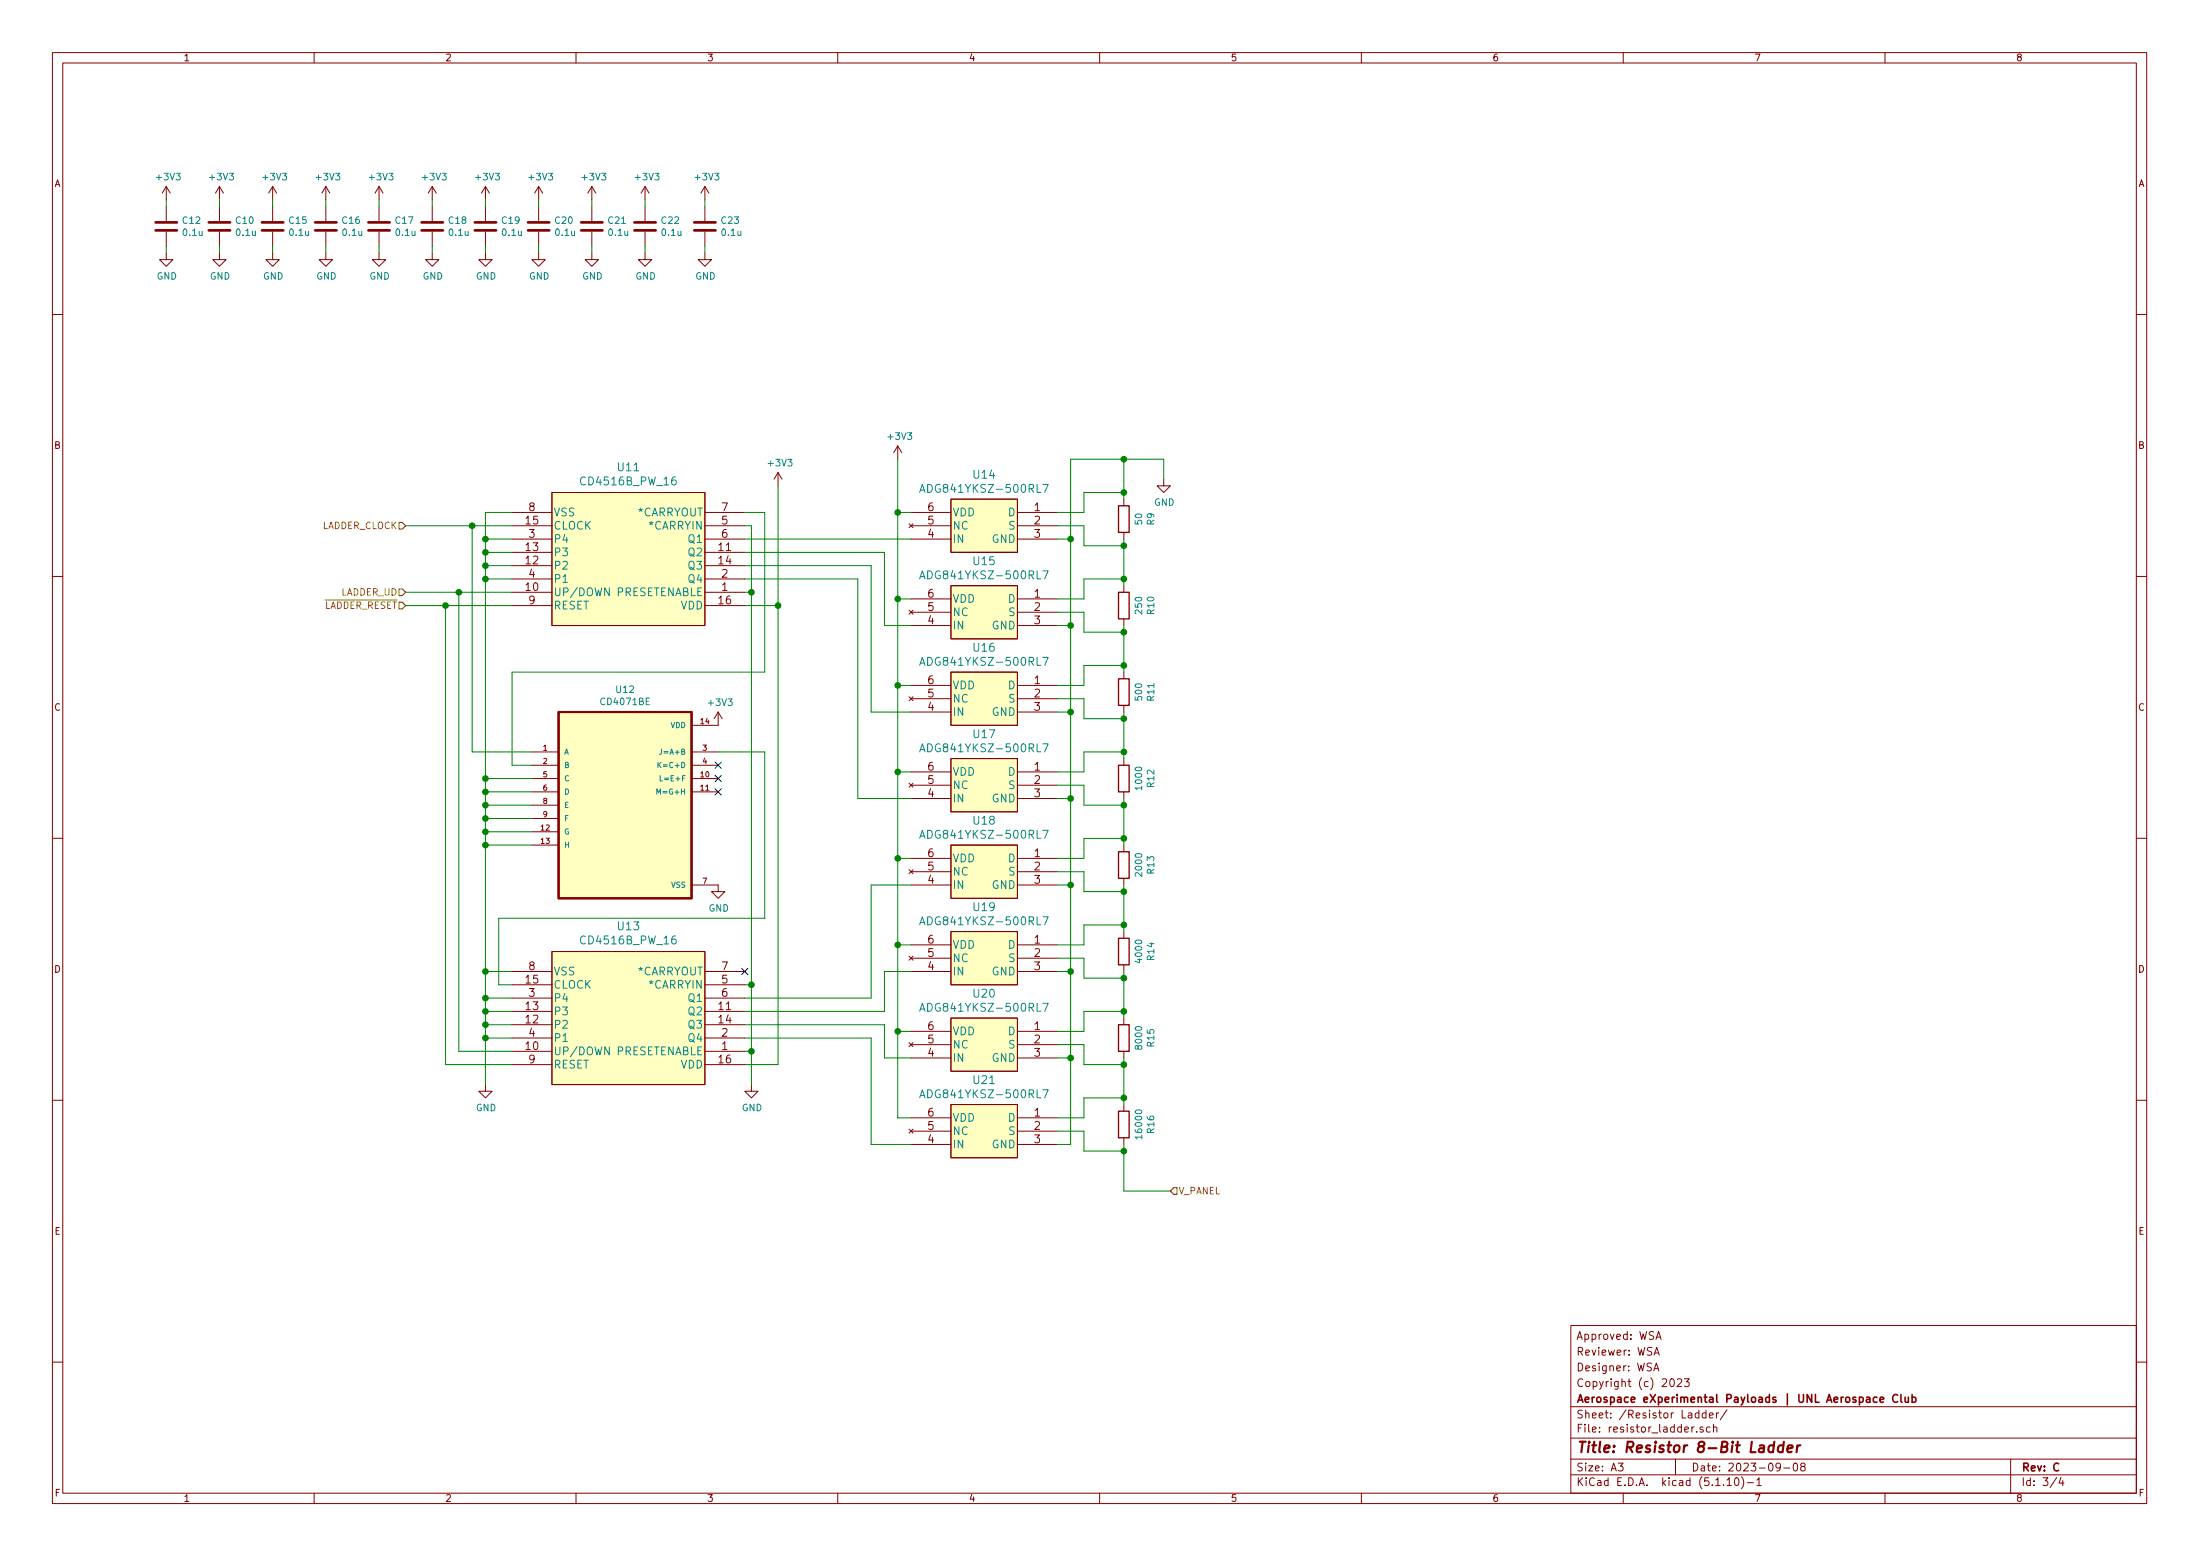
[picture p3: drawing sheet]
<svg xmlns="http://www.w3.org/2000/svg" width="420mm" height="297mm" viewBox="0 0 420 297" stroke-linecap="round" stroke-linejoin="round" font-family="sans-serif">
<g fill="none" stroke="#840000" stroke-width=".19">
<path d="M10 10h400v277h-400zM12 12h396v273.1h-396zM60 10v2M110 10v2M160 10v2M210 10v2M260 10v2M310 10v2M360 10v2M31.7 35.6v2.5M31.7 39.4v2.8M31.7 35.6l-.7 1.3"/>
<path d="M31.7 35.6l.8 1.3M41.9 35.6v2.5M41.9 39.4v2.8M41.9 35.6l-.8 1.3M41.9 35.6l.8 1.3M52.1 35.6v2.5M52.1 39.4v2.8M52.1 35.6l-.8 1.3M52.1 35.6l.7 1.3M62.2 35.6v2.5M62.2 39.4v2.8M62.2 35.6l-.7 1.3"/>
<path d="M62.2 35.6l.8 1.3M72.4 35.6v2.5M72.4 39.4v2.8M72.4 35.6l-.8 1.3M72.4 35.6l.8 1.3M82.5 35.6v2.5M82.5 39.4v2.8M82.5 35.6l-.7 1.3M82.5 35.6l.8 1.3M92.7 35.6l-.8 1.3M92.7 35.6v2.5M92.7 39.4v2.8"/>
<path d="M92.7 35.6l.8 1.3M102.9 35.6l-.8 1.3M102.9 35.6v2.5M102.9 39.4v2.8M102.9 35.6l.7 1.3M113 35.6l-.7 1.3M113 35.6v2.5M113 39.4v2.8M113 35.6l.8 1.3M123.2 35.6l-.8 1.3M123.2 35.6v2.5M123.2 39.4v2.8"/>
<path d="M123.2 35.6l.8 1.3M134.6 35.6v2.5M134.6 39.4v2.8M134.6 35.6l-.7 1.3M134.6 35.6l.8 1.3M31.7 48.3v1.3h1.3l-1.3 1.2-1.2-1.2h1.2M31.7 44.2v2.8M41.9 48.3v1.3h1.3l-1.3 1.2-1.3-1.2h1.3M41.9 44.2v2.8M52.1 48.3v1.3h1.2l-1.2 1.2-1.3-1.2h1.3M52.1 44.2v2.8M62.2 48.3v1.3h1.3l-1.3 1.2-1.2-1.2h1.2"/>
<path d="M62.2 44.2v2.8M72.4 48.3v1.3h1.3l-1.3 1.2-1.3-1.2h1.3M72.4 44.2v2.8M82.5 48.3v1.3h1.3l-1.3 1.2-1.2-1.2h1.2M82.5 44.2v2.8M92.7 48.3v1.3h1.3l-1.3 1.2-1.3-1.2h1.3M92.7 44.2v2.8M102.9 48.3v1.3h1.2l-1.2 1.2-1.3-1.2h1.3M102.9 44.2v2.8M113 48.3v1.3h1.3l-1.3 1.2-1.2-1.2h1.2M113 44.2v2.8M123.2 48.3v1.3h1.3l-1.3 1.2-1.3-1.2h1.3"/>
<path d="M123.2 44.2v2.8M134.6 48.3v1.3h1.3l-1.3 1.2-1.3-1.2h1.3M134.6 44.2v2.8M10 60h2M408 60h2M97.8 97.8h7.6M105.4 94h29.2v25.4h-29.2zM134.6 97.8h7.6M148.6 90.2l-.8 1.3M148.6 90.2v2.5M148.6 90.2l.8 1.3M171.4 85.1l-.7 1.3"/>
<path d="M171.4 85.1v2.6M171.4 85.1l.8 1.3M173.6 100l.8 .7M174 97.8h7.6M174.4 100l-.8 .7M181.6 95.3h12.7v10.1h-12.7zM194.3 97.8h7.6M214.6 95.3v1.3M222.2 91.5v1.2h1.3l-1.3 1.3-1.2-1.3h1.2M10 110h2M97.8 100.4h7.6M97.8 102.9h7.6"/>
<path d="M97.8 113.1h7.6M97.8 105.4h7.6M97.8 108h7.6M97.8 115.6h7.6M97.8 110.5h7.6M134.6 100.4h7.6M134.6 102.9h7.6M134.6 113.1h7.6M134.6 105.4h7.6M134.6 108h7.6M134.6 115.6h7.6M134.6 110.5h7.6"/>
<path d="M173.6 116.5l.8 .8M174 114.3h7.6M174 116.9h7.6M174 119.4h7.6M174 100.4h7.6M174 102.9h7.6M174.4 116.5l-.8 .8M181.6 111.8h12.7v10.2h-12.7zM194.3 114.3h7.6M194.3 116.9h7.6M194.3 119.4h7.6M194.3 100.4h7.6"/>
<path d="M194.3 102.9h7.6M214.6 101.6v1.3M214.6 111.8v1.3M214.6 118.1v1.3M408 110h2M137.2 135.9l-.8 1.3M137.2 135.9v2.6h-5.1M137.2 135.9l.7 1.3M173.6 133l.8 .8M174 130.8h7.6M174 133.4h7.6M174 135.9h7.6"/>
<path d="M174.4 133l-.8 .8M181.6 128.3h12.7v10.2h-12.7zM194.3 130.8h7.6M194.3 133.4h7.6M194.3 135.9h7.6M214.6 128.3v1.3M214.6 134.7v1.2M101.6 143.5h5.1M101.6 146.1h5.1M101.6 148.6h5.1M101.6 151.2h5.1M101.6 153.7h5.1"/>
<path d="M101.6 156.2h5.1M101.6 158.8h5.1M132.1 143.5h5.1M132.1 146.1h5.1M132.1 148.6h5.1M132.1 151.2h5.1M173.6 149.5l.8 .8M174 147.4h7.6M174 149.9h7.6M174 152.4h7.6M174.4 149.5l-.8 .8M181.6 144.8h12.7v10.2h-12.7z"/>
<path d="M194.3 147.4h7.6M194.3 149.9h7.6M194.3 152.4h7.6M214.6 144.8v1.3M214.6 151.2v1.2M10 160h2M101.6 161.3h5.1M132.1 168.9h5.1v1.3h1.2l-1.2 1.3-1.3-1.3h1.3M173.6 166l.8 .8M174 163.9h7.6M174 166.4h7.6M174 168.9h7.6"/>
<path d="M174.4 166l-.8 .8M181.6 161.3h12.7v10.2h-12.7zM181.6 177.8h12.7v10.2h-12.7zM194.3 163.9h7.6M194.3 166.4h7.6M194.3 168.9h7.6M214.6 161.3v1.3M214.6 167.7v1.2M214.6 177.8v1.3M408 160h2M97.8 185.5h7.6M97.8 193.1h7.6"/>
<path d="M97.8 195.6h7.6M97.8 188h7.6M97.8 198.2h7.6M97.8 190.5h7.6M105.4 181.6h29.2v25.4h-29.2zM134.6 185.5h7.6M134.6 193.1h7.6M134.6 195.6h7.6M134.6 188h7.6M134.6 198.2h7.6M134.6 190.5h7.6M173.6 182.5l.8 .8"/>
<path d="M173.6 199l.8 .8M174 180.4h7.6M174 182.9h7.6M174 185.5h7.6M174 196.9h7.6M174 199.4h7.6M174.4 182.5l-.8 .8M174.4 199l-.8 .8M181.6 194.3h12.7v10.2h-12.7zM194.3 180.4h7.6M194.3 182.9h7.6M194.3 185.5h7.6"/>
<path d="M194.3 196.9h7.6M194.3 199.4h7.6M214.6 184.2v1.3M214.6 194.3v1.3M10 210h2M92.7 207v1.3h1.3l-1.3 1.3-1.3-1.3h1.3M97.8 200.7h7.6M97.8 203.2h7.6M134.6 200.7h7.6M134.6 203.2h7.6M143.5 207v1.3h1.3l-1.3 1.3-1.3-1.3h1.3M173.6 215.6l.8 .7"/>
<path d="M174 202h7.6M174 213.4h7.6M174 215.9h7.6M174 218.5h7.6M174.4 215.6l-.8 .7M181.6 210.9h12.7v10.1h-12.7zM194.3 202h7.6M194.3 213.4h7.6M194.3 215.9h7.6M194.3 218.5h7.6M214.6 200.7v1.3M214.6 210.9v1.2"/>
<path d="M214.6 217.2v1.3M408 210h2M300 253h108v32.1h-108zM315.9 258.7l.5-1.5 .5 1.5M316.1 258.3h.7M316.3 255.7l.5-1.5 .4 1.5M316.4 255.3h.7M10 260h2M300 278.5h108M300 274.5h108M300 268.5h108M309 279.3h1l-.5 .6 .4 .1v.7l-.2 .1-.7-.1"/>
<path d="M315.8 261.7l.5-1.5 .5 1.5M316 261.3h.7M319.1 263.3l.2-.1a.8 .8 0 0 1 .5 .8 .8 .8 0 0 1-.5 .7 1 1 0 0 1-.2-1.4zM320 278.5v3M320.3 263.4l.6-.2 .3 .4-1 1.1h1M321.7 263.2h.9l-.5 .6 .4 .1v.7l-.2 .1-.6-.1M324 273.3v.1M324.5 269.8l-.5-.1-.3 .3 .1 .6 .2 .1 .5-.1M324.5 269.2v1.5M325.2 272.5a.37 .37 0 0 0-.5 .1v.2l.5 .2 .1 .1-.2 .3-.4-.1M325.8 269.8l-.4-.1-.3 .3 .1 .6 .2 .1 .4-.1M325.8 269.2v1.5"/>
<path d="M326.5 270.2l.7-.1-.1-.3-.4-.1-.2 .2v.7h.6M326.6 272.5l-.4-.1-.3 .3 .1 .6 .2 .1 .4-.1M327.3 272.5a.37 .37 0 0 1 .6 .1v.8M327.3 271.9v1.5M327.8 269.7v1M328.2 269.7l-.4 .3M329.8 269.1l-1.3 2M340 279.9l-.2 .3h-.5l-.1-.3 .1-.5 .5-.1 .2 .2a1.19 1.19 0 0 1-.2 1.2l-.5 .1M342.6 279.5l.4-.2a.94 .94 0 0 1 0 1.5 .82 .82 0 0 1-.4-1.3zM344.2 279.9l-.3-.2 .1-.2 .2-.2 .4 .1 .2 .2-.1 .2-.5 .1-.3 .3v.3l.3 .3h.2l.4-.3-.1-.4-.3-.2M384 278.5v6.6M408 260h2"/>
<path d="M60 285.1v1.9M110 285.1v1.9M160 285.1v1.9M210 285.1v1.9M260 285.1v1.9M300 281.5h108M310 285.1v1.9M329.8 282.5l.5-.4v1.5M329.8 283.6h.9M331.4 282.2l.2-.1a.8 .8 0 0 1 .5 .8 .8 .8 0 0 1-.5 .7 1 1 0 0 1-.2-1.4zM332.6 281.9a1.71 1.71 0 0 1 0 2.3M333.7 283h1.2"/>
<path d="M335.5 282.5l.4-.4v1.5M335.5 283.6h.9M340.7 280.2h1.1M360 285.1v1.9M392.8 282l-1.3 2M393.6 282l-.4 1.1h1M394 282.6v1"/>
</g>
<path d="M106.7 135.9h25.4v35.6h-25.4zM338.8 276a.68 .68 0 0 0-1 .3v.7l.2 .2 .6-.1M338.9 275.2l-.3 2M340.6 276a.68 .68 0 0 0-1 .3v.7l.3 .2 .5-.1M340.7 275.2l-.3 2M341.4 276.6l.9-.2v-.4l-.6-.1-.3 .3v.9l.2 .1 .6-.1M343.3 275.9l-.2 1.3M343.8 275.9l-.3 .1-.3 .3" fill="none" stroke="#840000" stroke-width=".41"/>
<path d="M358.5 266.8l-.5-.1-.2 .3v.6l.2 .1 .5-.1M359.1 267.2l.7-.1-.1-.3-.4-.1-.2 .2v.7h.6M362.4 266.4a.71 .71 0 0 0-1 .5 .71 .71 0 0 0 .7 .8l.3-.1M363 266.2v1.3l.3 .2M363.8 266.7l.1 .9 .4 .1 .2-.1M364.5 266.7v1M365.2 266.8l.4-.1 .3 .3-.1 .6-.2 .1-.4-.1M365.2 266.2v1.5" fill="none" stroke="#840000" stroke-width=".3"/>
<g fill="none" stroke="#840000" stroke-width=".51">
<path d="M29.7 44h4.1M29.7 42.5h4.1M39.9 44h4M39.9 42.5h4M50 44h4.1M50 42.5h4.1M60.2 44h4.1M60.2 42.5h4.1M70.4 44h4M70.4 42.5h4M80.5 44h4.1M80.5 42.5h4.1"/>
<path d="M90.7 44h4M90.7 42.5h4M100.8 44h4.1M100.8 42.5h4.1M111 44h4.1M111 42.5h4.1M121.2 44h4M121.2 42.5h4M132.6 44h4.1M132.6 42.5h4.1"/>
</g>
<path d="M213.6 96.6h2v5h-2zM213.6 113.1h2v5h-2zM213.6 129.6h2v5.1h-2zM213.6 146.1h2v5.1h-2zM213.6 179.1h2v5.1h-2zM213.6 162.6h2v5.1h-2zM213.6 195.6h2v5.1h-2zM213.6 212.1h2v5.1h-2z" fill="none" stroke="#840000" stroke-width=".25"/>
<g fill="#ffffc2" stroke="#ffffc2" stroke-width=".19">
<path d="M181.6 128.3h12.7v10.2h-12.7z"/>
<path d="M181.6 144.8h12.7v10.2h-12.7z"/>
<path d="M181.6 161.3h12.7v10.2h-12.7z"/>
<path d="M181.6 177.8h12.7v10.2h-12.7z"/>
<path d="M181.6 194.3h12.7v10.2h-12.7z"/>
<path d="M181.6 210.9h12.7v10.1h-12.7z"/>
<path d="M181.6 111.8h12.7v10.2h-12.7z"/>
<path d="M181.6 95.3h12.7v10.1h-12.7z"/>
<path d="M105.4 181.6h29.2v25.4h-29.2z"/>
<path d="M105.4 94h29.2v25.4h-29.2z"/>
<path d="M106.7 135.9h25.4v35.6h-25.4z"/>
</g>
<g fill="none" stroke="#008484" stroke-width=".19">
<path d="M175.6 94l.5-1.5 .6 1.5M175.8 93.6h.7M199.2 92.5h1l-.7 1.5M116.4 112.2v1.5l-.9-1.5v1.5M175.6 110.5l.5-1.5 .6 1.5M175.8 110.1h.7M199.2 109h1l-.7 1.5M175.6 127l.5-1.5 .6 1.5M175.8 126.6h.7M199.2 125.5h1l-.7 1.5M125.5 151.6v-1l.3 .7 .3-.7v1M125.7 145.5v1"/>
<path d="M125.8 146l.4 .5M126.1 148.1v1h.5M126.2 145.5l-.5 .6M126.3 143v.9l-.4 .1M175.6 143.5l.5-1.5 .6 1.5M175.8 143.1h.7M175.8 159.6h.7M199.2 142h1l-.7 1.5M199.2 158.5h1l-.7 1.5M175.6 160l.5-1.5 .6 1.5M175.6 176.5l.5-1.5 .6 1.5M175.8 176.1h.7"/>
<path d="M199.2 175h1l-.7 1.5M116.4 199.9v1.5l-.9-1.5v1.5M175.6 193.1l.5-1.6 .6 1.6M175.8 192.6h.7M199.2 191.5h1l-.7 1.6M175.6 209.6l.5-1.6 .6 1.6M175.8 209.1h.7M199.2 208h1l-.7 1.6"/>
</g>
<g fill="none" stroke="#008400" stroke-width=".19">
<path d="M31.7 38.1v1.3M41.9 38.1v1.3M52.1 38.1v1.3M62.2 38.1v1.3M72.4 38.1v1.3M82.5 38.1v1.3M92.7 38.1v1.3M102.9 38.1v1.3M113 38.1v1.3M123.2 38.1v1.3M134.6 38.1v1.3M31.7 47v1.3"/>
<path d="M41.9 47v1.3M52.1 47v1.3M62.2 47v1.3M72.4 47v1.3M82.5 47v1.3M92.7 47v1.3M102.9 47v1.3M113 47v1.3M123.2 47v1.3M134.6 47v1.3M97.8 97.8h-5.1v109.2M142.2 97.8h3.8v30.5h-48.2v17.8h3.8"/>
<path d="M148.6 92.7v110.5h-6.4M171.4 87.7v125.7h2.6M171.4 97.8h2.6M214.6 87.7v7.6M214.6 94h-7.6v3.8h-5.1M222.2 91.5v-3.8h-17.7v130.8h-2.6M77.5 115.6h20.3M77.5 113.1h20.3M77.5 100.4h20.3M85.1 115.6v87.6h12.7M87.6 113.1v87.6h10.2M90.2 100.4v43.1h11.4"/>
<path d="M92.7 105.4h5.1M92.7 102.9h5.1M92.7 108h5.1M92.7 110.5h5.1M142.2 115.6h6.4M142.2 100.4h1.3v106.6M142.2 105.4h26.7v14h5.1M142.2 102.9h31.8M142.2 113.1h1.3M142.2 108h24.2v27.9h7.6M142.2 110.5h21.6v41.9h10.2M171.4 114.3h2.6"/>
<path d="M201.9 100.4h5.1v3.8h7.6M201.9 116.9h5.1v3.8h7.6M201.9 102.9h2.6M201.9 119.4h2.6M214.6 102.9v8.9M214.6 119.4v8.9M214.6 110.5h-7.6v3.8h-5.1M171.4 130.8h2.6M201.9 133.4h5.1v3.8h7.6M201.9 135.9h2.6M214.6 135.9v8.9M214.6 127h-7.6v3.8h-5.1"/>
<path d="M92.7 148.6h8.9M92.7 158.8h8.9M92.7 156.2h8.9M92.7 153.7h8.9M92.7 151.2h8.9M137.2 143.5h8.8v31.8h-50.8v12.7h2.6M171.4 147.4h2.6M201.9 149.9h5.1v3.8h7.6M201.9 152.4h2.6M214.6 152.4v8.9M214.6 143.5h-7.6v3.9h-5.1M92.7 161.3h8.9"/>
<path d="M171.4 163.9h2.6M174 168.9h-7.6v21.6h-24.2M201.9 166.4h5.1v3.8h7.6M201.9 168.9h2.6M214.6 168.9v8.9M214.6 160.1h-7.6v3.8h-5.1M214.6 176.6h-7.6v3.8h-5.1M92.7 185.5h5.1M92.7 193.1h5.1M92.7 190.5h5.1M92.7 195.6h5.1M92.7 198.2h5.1"/>
<path d="M142.2 188h1.3M142.2 195.6h26.7v6.4h5.1M142.2 198.2h24.2v20.3h7.6M171.4 180.4h2.6M171.4 196.9h2.6M174 185.5h-5.1v7.6h-26.7M201.9 199.4h5.1v3.8h7.6M201.9 185.5h2.6M201.9 182.9h5.1v3.8h7.6M214.6 185.5v8.8M214.6 193.1h-7.6v3.8h-5.1M142.2 200.7h1.3"/>
<path d="M201.9 215.9h5.1v3.8h7.6M201.9 202h2.6M214.6 209.6h-7.6v3.8h-5.1M214.6 202v8.9M214.6 218.5v8.9h8.9"/>
</g>
<path d="M76.2 99.7h.6l.7 .7-.7 .6h-.6zM76.2 115h.6l.7 .6-.7 .6h-.6zM76.2 112.4h.6l.7 .7-.7 .6h-.6zM224.2 226.7h.6v1.3h-.6l-.7-.6z" fill="none" stroke="#848400" stroke-width=".25"/>
<g fill="#008400" stroke="#008400" stroke-width=".25">
<circle cx="214.6" cy="160.1" r=".51"/>
<circle cx="214.6" cy="94" r=".51"/>
<circle cx="214.6" cy="104.2" r=".51"/>
<circle cx="214.6" cy="110.5" r=".51"/>
<circle cx="214.6" cy="120.7" r=".51"/>
<circle cx="214.6" cy="127" r=".51"/>
<circle cx="214.6" cy="137.2" r=".51"/>
<circle cx="214.6" cy="143.5" r=".51"/>
<circle cx="214.6" cy="153.7" r=".51"/>
<circle cx="171.5" cy="180.4" r=".51"/>
<circle cx="214.6" cy="170.2" r=".51"/>
<circle cx="214.6" cy="176.6" r=".51"/>
<circle cx="214.6" cy="186.7" r=".51"/>
<circle cx="214.6" cy="193.1" r=".51"/>
<circle cx="171.5" cy="196.9" r=".51"/>
<circle cx="214.6" cy="203.2" r=".51"/>
<circle cx="171.5" cy="163.9" r=".51"/>
<circle cx="171.5" cy="147.4" r=".51"/>
<circle cx="171.5" cy="130.8" r=".51"/>
<circle cx="171.5" cy="114.3" r=".51"/>
<circle cx="204.5" cy="119.4" r=".51"/>
<circle cx="204.5" cy="135.9" r=".51"/>
<circle cx="204.5" cy="152.4" r=".51"/>
<circle cx="204.5" cy="168.9" r=".51"/>
<circle cx="204.5" cy="185.5" r=".51"/>
<circle cx="204.5" cy="202" r=".51"/>
<circle cx="214.6" cy="87.7" r=".51"/>
<circle cx="92.7" cy="108" r=".51"/>
<circle cx="87.6" cy="113.1" r=".51"/>
<circle cx="92.7" cy="110.5" r=".51"/>
<circle cx="90.2" cy="100.4" r=".51"/>
<circle cx="148.6" cy="115.6" r=".51"/>
<circle cx="143.5" cy="113.1" r=".51"/>
<circle cx="92.7" cy="148.6" r=".51"/>
<circle cx="143.5" cy="200.7" r=".51"/>
<circle cx="92.7" cy="198.2" r=".51"/>
<circle cx="92.7" cy="151.2" r=".51"/>
<circle cx="92.7" cy="195.6" r=".51"/>
<circle cx="92.7" cy="193.1" r=".51"/>
<circle cx="92.7" cy="153.7" r=".51"/>
<circle cx="92.7" cy="190.5" r=".51"/>
<circle cx="85.1" cy="115.6" r=".51"/>
<circle cx="92.7" cy="156.2" r=".51"/>
<circle cx="92.7" cy="105.4" r=".51"/>
<circle cx="92.7" cy="102.9" r=".51"/>
<circle cx="92.7" cy="158.8" r=".51"/>
<circle cx="92.7" cy="185.5" r=".51"/>
<circle cx="171.5" cy="97.8" r=".51"/>
<circle cx="92.7" cy="161.3" r=".51"/>
<circle cx="204.5" cy="102.9" r=".51"/>
<circle cx="214.6" cy="219.7" r=".51"/>
<circle cx="143.5" cy="188" r=".51"/>
<circle cx="214.6" cy="209.6" r=".51"/>
</g>
<path d="M136.6 145.5l1.2 1.2M136.6 148l1.2 1.2M136.6 150.6l1.2 1.2M137.8 145.5l-1.2 1.2M137.8 148l-1.2 1.2M137.8 150.6l-1.2 1.2M141.6 184.8l1.2 1.3M142.8 184.8l-1.2 1.3" fill="none" stroke="#000084" stroke-width=".19"/>
<text font-size="2.8" fill="#840000" x="301" y="277.3">Title: Resistor 8-Bit Ladder</text>
<g font-size="2.1" fill="#008484">
<text x="118.1" y="90">U11</text>
<text x="111.3" y="92.6">CD4516B_PW_16</text>
<text x="176.9" y="94.1">ADG841YKSZ-500RL7</text>
<text x="186" y="91.4">U14</text>
<text x="105.7" y="101.1">CLOCK</text>
<text x="105.7" y="98.6">VSS</text>
<text x="121.7" y="98.6">*CARRYOUT</text>
<text x="124.1" y="101.1">*CARRYIN</text>
<text x="181.9" y="101.1">NC</text>
<text x="181.9" y="98.6">VDD</text>
<text x="192.6" y="98.6">D</text>
<text x="192.7" y="101.1">S</text>
<text x="105.7" y="106.2">P3</text>
<text x="105.7" y="103.6">P4</text>
<text x="131.6" y="106.2">Q2</text>
<text x="131.6" y="103.6">Q1</text>
<text x="181.9" y="103.6">IN</text>
<text x="186" y="107.9">U15</text>
<text x="189.4" y="103.6">GND</text>
<text x="105.7" y="113.8">UP/DOWN</text>
<text x="105.7" y="108.7">P2</text>
<text x="105.7" y="111.3">P1</text>
<text x="117.4" y="113.8">PRESETENABLE</text>
<text x="131.6" y="108.7">Q3</text>
<text x="131.6" y="111.3">Q4</text>
<text x="176.9" y="110.6">ADG841YKSZ-500RL7</text>
<text x="105.7" y="116.3">RESET</text>
<text x="130" y="116.3">VDD</text>
<text x="181.9" y="117.6">NC</text>
<text x="181.9" y="115.1">VDD</text>
<text x="192.6" y="115.1">D</text>
<text x="192.7" y="117.6">S</text>
<text x="181.9" y="120.2">IN</text>
<text x="186" y="124.4">U16</text>
<text x="189.4" y="120.2">GND</text>
<text x="176.9" y="127.1">ADG841YKSZ-500RL7</text>
<text x="181.9" y="131.6">VDD</text>
<text x="192.6" y="131.6">D</text>
<text x="181.9" y="136.7">IN</text>
<text x="181.9" y="134.1">NC</text>
<text x="189.4" y="136.7">GND</text>
<text x="192.7" y="134.1">S</text>
<text x="176.9" y="143.6">ADG841YKSZ-500RL7</text>
<text x="186" y="140.9">U17</text>
<text x="181.9" y="148.1">VDD</text>
<text x="192.6" y="148.1">D</text>
<text x="181.9" y="153.2">IN</text>
<text x="181.9" y="150.6">NC</text>
<text x="189.4" y="153.2">GND</text>
<text x="192.7" y="150.6">S</text>
<text x="176.9" y="160.1">ADG841YKSZ-500RL7</text>
<text x="186" y="157.4">U18</text>
<text x="181.9" y="167.1">NC</text>
<text x="181.9" y="164.6">VDD</text>
<text x="192.6" y="164.6">D</text>
<text x="192.7" y="167.1">S</text>
<text x="181.9" y="169.7">IN</text>
<text x="186" y="173.9">U19</text>
<text x="189.4" y="169.7">GND</text>
<text x="118.1" y="177.6">U13</text>
<text x="176.9" y="176.6">ADG841YKSZ-500RL7</text>
<text x="111.3" y="180.3">CD4516B_PW_16</text>
<text x="181.9" y="183.7">NC</text>
<text x="181.9" y="181.1">VDD</text>
<text x="192.6" y="181.1">D</text>
<text x="192.7" y="183.7">S</text>
<text x="105.7" y="188.7">CLOCK</text>
<text x="105.7" y="191.3">P4</text>
<text x="105.7" y="186.2">VSS</text>
<text x="121.7" y="186.2">*CARRYOUT</text>
<text x="124.1" y="188.7">*CARRYIN</text>
<text x="131.6" y="191.3">Q1</text>
<text x="181.9" y="186.2">IN</text>
<text x="186" y="190.4">U20</text>
<text x="189.4" y="186.2">GND</text>
<text x="105.7" y="196.4">P2</text>
<text x="105.7" y="193.8">P3</text>
<text x="131.6" y="193.8">Q2</text>
<text x="131.6" y="196.4">Q3</text>
<text x="176.9" y="193.1">ADG841YKSZ-500RL7</text>
<text x="181.9" y="197.6">VDD</text>
<text x="192.6" y="197.6">D</text>
<text x="105.7" y="201.4">UP/DOWN</text>
<text x="105.7" y="198.9">P1</text>
<text x="105.7" y="204">RESET</text>
<text x="117.4" y="201.4">PRESETENABLE</text>
<text x="130" y="204">VDD</text>
<text x="131.6" y="198.9">Q4</text>
<text x="181.9" y="202.7">IN</text>
<text x="181.9" y="200.2">NC</text>
<text x="189.4" y="202.7">GND</text>
<text x="192.7" y="200.2">S</text>
<text x="176.9" y="209.6">ADG841YKSZ-500RL7</text>
<text x="186" y="206.9">U21</text>
<text x="181.9" y="214.1">VDD</text>
<text x="192.6" y="214.1">D</text>
<text x="181.9" y="219.2">IN</text>
<text x="181.9" y="216.7">NC</text>
<text x="189.4" y="219.2">GND</text>
<text x="192.7" y="216.7">S</text>
</g>
<g font-size="2.1" fill="#840000">
<text x="100.5" y="100.1">15</text>
<text x="101" y="97.6">8</text>
<text x="137.8" y="100.1">5</text>
<text x="137.8" y="97.6">7</text>
<text x="177.2" y="100.1">5</text>
<text x="177.2" y="97.6">6</text>
<text x="197.5" y="97.6">1</text>
<text x="197.5" y="100.1">2</text>
<text x="100.5" y="107.7">12</text>
<text x="100.5" y="105.2">13</text>
<text x="101" y="102.7">3</text>
<text x="137.3" y="105.2">11</text>
<text x="137.3" y="107.7">14</text>
<text x="137.8" y="102.7">6</text>
<text x="177.2" y="102.7">4</text>
<text x="197.5" y="102.7">3</text>
<text x="100.5" y="112.8">10</text>
<text x="101" y="110.3">4</text>
<text x="137.8" y="112.8">1</text>
<text x="137.8" y="110.3">2</text>
<text x="101" y="115.4">9</text>
<text x="137.3" y="115.4">16</text>
<text x="177.2" y="119.2">4</text>
<text x="177.2" y="116.6">5</text>
<text x="177.2" y="114.1">6</text>
<text x="197.5" y="114.1">1</text>
<text x="197.5" y="116.6">2</text>
<text x="197.5" y="119.2">3</text>
<text x="177.2" y="130.6">6</text>
<text x="197.5" y="130.6">1</text>
<text x="177.2" y="135.7">4</text>
<text x="177.2" y="133.1">5</text>
<text x="197.5" y="133.1">2</text>
<text x="197.5" y="135.7">3</text>
<text x="177.2" y="149.6">5</text>
<text x="177.2" y="147.1">6</text>
<text x="197.5" y="147.1">1</text>
<text x="197.5" y="149.6">2</text>
<text x="177.2" y="152.2">4</text>
<text x="197.5" y="152.2">3</text>
<text x="177.2" y="166.2">5</text>
<text x="177.2" y="163.6">6</text>
<text x="197.5" y="163.6">1</text>
<text x="197.5" y="166.2">2</text>
<text x="177.2" y="168.7">4</text>
<text x="197.5" y="168.7">3</text>
<text x="101" y="185.2">8</text>
<text x="137.8" y="185.2">7</text>
<text x="177.2" y="185.2">4</text>
<text x="177.2" y="182.7">5</text>
<text x="177.2" y="180.1">6</text>
<text x="197.5" y="180.1">1</text>
<text x="197.5" y="182.7">2</text>
<text x="197.5" y="185.2">3</text>
<text x="100.5" y="187.7">15</text>
<text x="101" y="190.3">3</text>
<text x="137.8" y="187.7">5</text>
<text x="137.8" y="190.3">6</text>
<text x="100.5" y="195.4">12</text>
<text x="100.5" y="192.8">13</text>
<text x="101" y="197.9">4</text>
<text x="137.3" y="192.8">11</text>
<text x="137.3" y="195.4">14</text>
<text x="137.8" y="197.9">2</text>
<text x="177.2" y="196.6">6</text>
<text x="197.5" y="196.6">1</text>
<text x="100.5" y="200.4">10</text>
<text x="101" y="203">9</text>
<text x="137.3" y="203">16</text>
<text x="137.8" y="200.4">1</text>
<text x="177.2" y="201.7">4</text>
<text x="177.2" y="199.2">5</text>
<text x="197.5" y="199.2">2</text>
<text x="197.5" y="201.7">3</text>
<text x="177.2" y="215.7">5</text>
<text x="177.2" y="213.1">6</text>
<text x="197.5" y="213.1">1</text>
<text x="197.5" y="215.7">2</text>
<text x="177.2" y="218.2">4</text>
<text x="197.5" y="218.2">3</text>
<text x="301" y="255.8">Approved: WSA</text>
<text x="301" y="261.8">Designer: WSA</text>
<text x="301" y="258.8">Reviewer: WSA</text>
<text x="301" y="267.8">Aerospace eXperimental Payloads | UNL Aerospace Club</text>
<text x="301" y="264.8">Copyright (c) 2023</text>
<text x="301" y="273.5">File: resistor_ladder.sch</text>
<text x="301" y="270.8">Sheet: /Resistor Ladder/</text>
<text x="301" y="280.9">Size: A3</text>
<text x="323" y="280.9">Date: 2023-09-08</text>
<text x="386" y="280.9">Rev: C</text>
<text x="301" y="283.7">KiCad E.D.A. kicad (5.1.10)-1</text>
<text x="386" y="283.7">Id: 3/4</text>
</g>
<g font-size="1.8" fill="#840000">
<text x="35" y="11.7">1</text>
<text x="85" y="11.7">2</text>
<text x="135" y="11.7">3</text>
<text x="185" y="11.7">4</text>
<text x="235" y="11.7">5</text>
<text x="285" y="11.7">6</text>
<text x="335" y="11.7">7</text>
<text x="385" y="11.7">8</text>
<text x="10.4" y="35.7">A</text>
<text x="408.4" y="35.7">A</text>
<text x="10.4" y="85.7">B</text>
<text x="408.4" y="85.7">B</text>
<text x="10.4" y="135.7">C</text>
<text x="408.4" y="135.7">C</text>
<text x="10.4" y="185.7">D</text>
<text x="408.4" y="185.7">D</text>
<text x="10.4" y="235.7">E</text>
<text x="408.4" y="235.7">E</text>
<text x="10.5" y="285.7">F</text>
<text x="35" y="286.7">1</text>
<text x="85" y="286.7">2</text>
<text x="135" y="286.7">3</text>
<text x="185" y="286.7">4</text>
<text x="235" y="286.7">5</text>
<text x="285" y="286.7">6</text>
<text x="335" y="286.7">7</text>
<text x="385" y="286.7">8</text>
<text x="408.5" y="285.7">F</text>
</g>
<g font-size="1.8" fill="#008484">
<text x="30" y="34.4">+3V3</text>
<text x="40.2" y="34.4">+3V3</text>
<text x="50.4" y="34.4">+3V3</text>
<text x="60.5" y="34.4">+3V3</text>
<text x="70.7" y="34.4">+3V3</text>
<text x="80.8" y="34.4">+3V3</text>
<text x="91" y="34.4">+3V3</text>
<text x="101.2" y="34.4">+3V3</text>
<text x="111.3" y="34.4">+3V3</text>
<text x="121.5" y="34.4">+3V3</text>
<text x="132.9" y="34.4">+3V3</text>
<text x="35" y="42.7">C12</text>
<text x="35.1" y="45">0.1u</text>
<text x="45.1" y="42.7">C10</text>
<text x="45.2" y="45">0.1u</text>
<text x="55.3" y="42.7">C15</text>
<text x="55.4" y="45">0.1u</text>
<text x="65.4" y="42.7">C16</text>
<text x="65.6" y="45">0.1u</text>
<text x="75.6" y="42.7">C17</text>
<text x="75.7" y="45">0.1u</text>
<text x="85.8" y="42.7">C18</text>
<text x="85.9" y="45">0.1u</text>
<text x="95.9" y="42.7">C19</text>
<text x="96" y="45">0.1u</text>
<text x="106.1" y="42.7">C20</text>
<text x="106.2" y="45">0.1u</text>
<text x="116.2" y="42.7">C21</text>
<text x="116.4" y="45">0.1u</text>
<text x="126.4" y="42.7">C22</text>
<text x="126.5" y="45">0.1u</text>
<text x="137.8" y="42.7">C23</text>
<text x="137.9" y="45">0.1u</text>
<text x="29.9" y="53.4">GND</text>
<text x="40.1" y="53.4">GND</text>
<text x="50.2" y="53.4">GND</text>
<text x="60.4" y="53.4">GND</text>
<text x="70.6" y="53.4">GND</text>
<text x="80.7" y="53.4">GND</text>
<text x="90.9" y="53.4">GND</text>
<text x="101" y="53.4">GND</text>
<text x="111.2" y="53.4">GND</text>
<text x="121.4" y="53.4">GND</text>
<text x="132.8" y="53.4">GND</text>
<text x="169.7" y="84">+3V3</text>
<text x="146.9" y="89">+3V3</text>
<text x="218.1" y="100.1" transform="rotate(-90 218.1 100.1)">50</text>
<text x="220.4" y="96.6">GND</text>
<text x="220.4" y="100.2" transform="rotate(-90 220.4 100.2)">R9</text>
<text x="218.1" y="117.1" transform="rotate(-90 218.1 117.1)">250</text>
<text x="220.4" y="117.2" transform="rotate(-90 220.4 117.2)">R10</text>
<text x="114.9" y="134.6">CD4071BE</text>
<text x="117.8" y="132.3">U12</text>
<text x="135.5" y="134.8">+3V3</text>
<text x="218.1" y="133.6" transform="rotate(-90 218.1 133.6)">500</text>
<text x="220.4" y="133.7" transform="rotate(-90 220.4 133.7)">R11</text>
<text x="218.1" y="150.6" transform="rotate(-90 218.1 150.6)">1000</text>
<text x="220.4" y="150.3" transform="rotate(-90 220.4 150.3)">R12</text>
<text x="218.1" y="167.1" transform="rotate(-90 218.1 167.1)">2000</text>
<text x="220.4" y="166.8" transform="rotate(-90 220.4 166.8)">R13</text>
<text x="135.3" y="174">GND</text>
<text x="218.1" y="183.6" transform="rotate(-90 218.1 183.6)">4000</text>
<text x="220.4" y="183.3" transform="rotate(-90 220.4 183.3)">R14</text>
<text x="218.1" y="200.1" transform="rotate(-90 218.1 200.1)">8000</text>
<text x="220.4" y="199.8" transform="rotate(-90 220.4 199.8)">R15</text>
<text x="90.9" y="212.1">GND</text>
<text x="141.7" y="212.1">GND</text>
<text x="218.1" y="217.1" transform="rotate(-90 218.1 217.1)">16000</text>
<text x="220.4" y="216.3" transform="rotate(-90 220.4 216.3)">R16</text>
</g>
<g font-size="1.8" fill="#848400">
<text x="61.3" y="101">LADDER_CLOCK</text>
<text x="65" y="113.7">LADDER_UD</text>
<text x="61.7" y="116.2">LADDER_RESET</text>
<text x="225" y="228">V_PANEL</text>
</g>
<g font-size="1.4" fill="#840000">
<text x="103.8" y="143.3">1</text>
<text x="133.8" y="138.2">14</text>
<text x="134.2" y="143.3">3</text>
<text x="103.8" y="145.8">2</text>
<text x="103.8" y="148.4">5</text>
<text x="133.8" y="148.4">10</text>
<text x="134.2" y="145.8">4</text>
<text x="103.8" y="150.9">6</text>
<text x="103.8" y="153.5">8</text>
<text x="103.8" y="156">9</text>
<text x="133.8" y="150.9">11</text>
<text x="103.4" y="158.5">12</text>
<text x="103.4" y="161.1">13</text>
<text x="134.2" y="168.7">7</text>
</g>
<g font-size="1.4" fill="#008484">
<text x="128.1" y="139">VDD</text>
<text x="107.7" y="144.1">A</text>
<text x="107.7" y="146.6">B</text>
<text x="107.7" y="149.1">C</text>
<text x="126.3" y="146.6">K=C+D</text>
<text x="126.6" y="144.1">J=A+B</text>
<text x="126.7" y="149.1">L=E+F</text>
<text x="107.7" y="151.7">D</text>
<text x="107.7" y="154.2">E</text>
<text x="126.1" y="151.7">M=G+H</text>
<text x="107.7" y="156.8">F</text>
<text x="107.7" y="159.3">G</text>
<text x="107.7" y="161.8">H</text>
<text x="128.2" y="169.5">VSS</text>
</g>
</svg>
